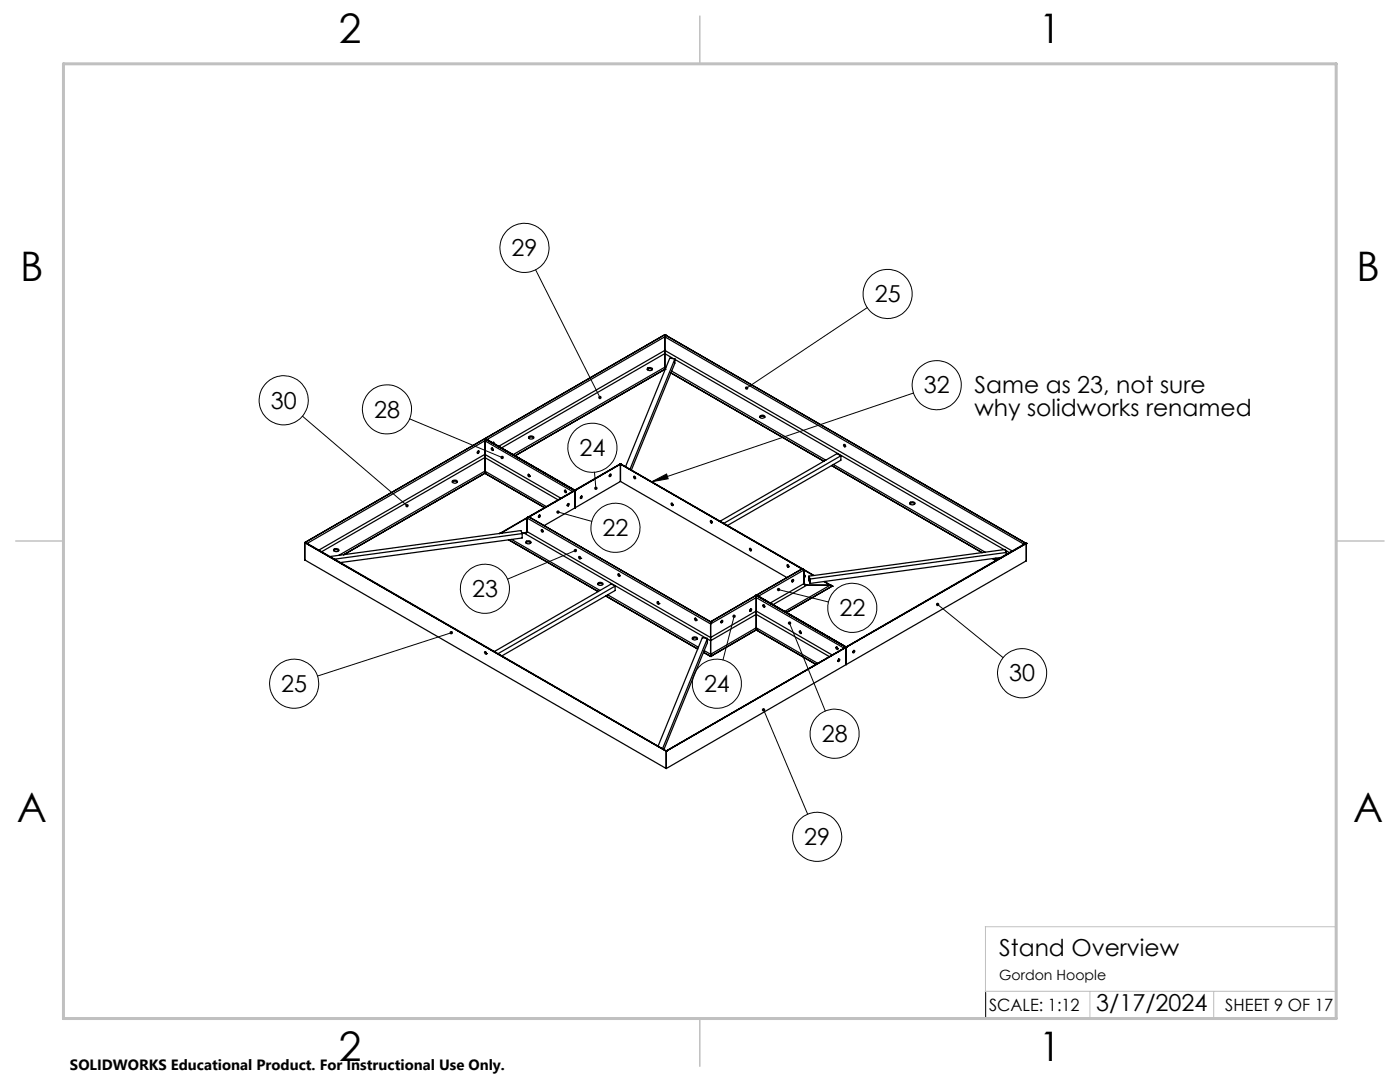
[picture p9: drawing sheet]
<svg xmlns="http://www.w3.org/2000/svg" width="279mm" height="216mm" viewBox="0 0 279 216" stroke-linecap="round" stroke-linejoin="round" font-family="sans-serif">
<g fill="none" stroke="#000" stroke-width=".25">
<path d="M129.2 73.8a.68 .68 0 0 1 1 0M129.3 73.4l.3-.1a.34 .34 0 0 1 .5 .1 .34 .34 0 0 1 0 .5h-.4a.34 .34 0 0 1-.5 0 .34 .34 0 0 1 .1-.5zM132.7 66.8v.4M132.7 66.8h.1M132.7 69.9v.7M132.7 73.3v.4M132.7 73.7h.1M132.7 66.8l72.1 41.6M132.7 67.2v2.7M132.7 70.6v2.7M132.7 66.8l-35.9 20.7M132.7 73.7l-29.9 17.2"/>
<path d="M132.7 67.2l71.7 41.4M132.7 69.9l69.3 40.1M132.7 73.3l.2 .1M132.7 70.6l1.7 1M132.7 67.2l-35.5 20.5M132.7 69.9l-33.1 19.1M132.7 70.6l-32.6 18.8M132.7 73.3l-30.3 17.4M133.9 74.4l30.5 17.6M134.1 74l30.7 17.8M134.7 71.6l-1-.1-8.9 21.6M134.7 71.6l-9 22"/>
<path d="M134.7 71.6v.9l-8.7 21.3M134.7 71.7l65.7 38M90.2 96l.3-.2a.45 .45 0 0 1 .5 0 .45 .45 0 0 1 .2 .5l-.4 .1a.41 .41 0 0 1-.6-.4zM90.3 96.2l.3-.2 .7 .2M95.3 90.1l.2-.1a.24 .24 0 0 1 .1 .3 .24 .24 0 0 1-.4 .1zM95.5 90l-.3 .3M96.8 87.5v.4M96.8 87.5h.1M96.8 90.7v.6M96.8 94v.4M96.8 94.4h.1M96.8 87.5l.2 .1"/>
<path d="M96.8 87.5l17.9 10.4M96.8 94.4l11.9 6.9M96.8 87.5l-36 20.8M96.8 87.9v2.8M96.8 91.3v2.7M96.8 94.4l-28.2 16.3M96.8 91.3l14.6 8.4M96.8 87.9l-35.5 20.5M96.8 90.7l-33.2 19.1M96.8 94l-29.2 16.8M96.8 91.3l-32.6 18.8M96.8 87.9l17.5 10.2"/>
<path d="M96.8 90.7l15.1 8.7M96.8 94l12.2 7.1M97 87.6l17.7 10.2M98.1 89.4l.2 .1a.21 .21 0 0 1 .2 .2 .21 .21 0 0 1-.2 .2l-.3-.3zM98.2 89.4l.2 .4M98.4 88.3l.1-.1 .1 .3M98.4 89.8h.1M98.5 88.3l-.1 .1M105.5 94.7l.2 .3M105.5 87.4l.5-.2 .5 .2M105.6 87.1l.4-.1a.34 .34 0 0 1 .4 .1 .34 .34 0 0 1 0 .4l-.1 .1a.45 .45 0 0 1-.5 0 .45 .45 0 0 1-.2-.5zM105.7 95h.1"/>
<path d="M112.7 97.9a.26 .26 0 0 1 .3 .1 .26 .26 0 0 1-.1 .3l-.2-.1zM112.8 97.8l.2 .4M113 98.2h.1M114.4 98l-14.7 8.5 .3-.1M114.7 97.9l-.3 .1M114.7 97.9h.1M114.7 97.8v.1M114.7 97.9l-9.1 5.3M114.7 97.9v3.5M115.9 99.1l.2-.1 .1 .1a.24 .24 0 0 1-.1 .3 .24 .24 0 0 1-.3 0zM116 99l-.2 .3M121.7 94.7l.2-.1a.24 .24 0 0 1 0 .3 .24 .24 0 0 1-.3 0z"/>
<path d="M121.8 94.6l-.2 .4M123.8 92.5v.1M123.8 92.6h.1M123.8 92.5l-9.1 5.3M123.8 92.5l38.7 22.3M123.8 92.6l36.3 20.9M123.8 92.6v3.5M123.8 96.1l33.3 19.2M123.8 92.6l-9.1 5.3M123.8 96.1l-9.1 5.3M126.5 95l.2 .1a.21 .21 0 0 1 .2 .2 .21 .21 0 0 1-.3 .2l-.1-.2zM126.6 95l.3 .4"/>
<path d="M151.6 83h.1a.54 .54 0 0 1 .6-.2 .54 .54 0 0 1 .3 .5l-.3 .1a.45 .45 0 0 1-.7-.4zM151.7 83.3l.3-.2 .6 .2M165.9 92.9l30.1 17.4M166.3 92.7l30.3 17.5M167.8 90.9l-23.3 13.5M167.8 90.9v.9l-22.6 13M167.8 90.9l-.8-.4-23.3 13.5M168.4 88.7h.2a.21 .21 0 0 1 .2 .3 .21 .21 0 0 1-.2 .1l-.3-.2zM168.6 88.7l.2 .3M60.8 108.3h.1M60.8 108.3h.3M60.8 108.3v3.4l72.2 41.7"/>
<path d="M60.8 108.3l72.2 41.6M61.1 108.3l71.9 41.5M66.6 109.9a.68 .68 0 0 1 1 0M66.6 109.6l.5-.1a.34 .34 0 0 1 .4 0 .34 .34 0 0 1 0 .5l-.4 .1a.36 .36 0 0 1-.4-.1 .36 .36 0 0 1-.1-.4zM100 106.4h.2M100 106.4h.1M101.5 107.7l17.9 10.3M102.1 107.6l17.7 10.2M104.2 106.4h.4M104.2 106.5v.9l-36.3 4.9M104.2 106.5l-37.5 5.1M104.2 106.5l-.2-.6-38.2 5.2"/>
<path d="M104.6 106.4l36.3 21M105 108.3l.3-.2 .6 .2M105 108.1l.2-.2a.45 .45 0 0 1 .5 0 .45 .45 0 0 1 .2 .5l-.4 .1a.36 .36 0 0 1-.4 0 .36 .36 0 0 1-.1-.4zM105.2 106.1l-.1 .2-.5 .1M105.2 103.4l36.6 21.1M105.2 106.1l36.6 21.1M105.2 103.4v2.7M105.2 106.1l-.6 .3M105.2 103.4l-5.2 3M105.6 103.2l-.4 .2M105.6 103.2h.1M105.6 103.2l36.2 20.9"/>
<path d="M107.5 102.9l.1-.1a.2 .2 0 0 1 .3 .1 .2 .2 0 0 1-.2 .3h-.2zM107.7 102.8l-.2 .4M108 105.7h.2a.25 .25 0 0 1 .2 .2 .25 .25 0 0 1-.2 .3zM108.2 105.7l.2 .3M113.2 100.8h.1M113.3 100.6l.1-.1a.21 .21 0 0 1 .1 .3 .21 .21 0 0 1-.3 0zM113.4 100.5l-.2 .4M114.7 101.4l-6.1 3.5M115.5 111.1h.2a.25 .25 0 0 1 .2 .2 .25 .25 0 0 1-.2 .2zM115.7 111.1l.2 .3M115.9 111.4h.1M119.3 116.6l.4-.2 .6 .2"/>
<path d="M119.3 116.3l.5-.1a.34 .34 0 0 1 .4 .1 .34 .34 0 0 1 0 .4l-.4 .1a.36 .36 0 0 1-.4 0 .36 .36 0 0 1-.1-.5zM120.9 118.9l18.3 10.6M121.2 118.7l18.2 10.5M122.8 116.9l-23.4 13.5M122.8 116.9l-.8-.4-23.3 13.5M122.8 116.9v.9l-22.6 13.1M123.3 114.5l.3 .1 .1 .3a.26 .26 0 0 1-.3 0 .26 .26 0 0 1-.1-.4zM123.5 114.5l.2 .4M134 100.4h.2a.21 .21 0 0 1 .2 .3 .21 .21 0 0 1-.3 .2l-.2-.2zM134.1 100.4l.2 .4M141.8 103.9h.2l.1 .4a.25 .25 0 0 1-.3 0 .25 .25 0 0 1 0-.4zM141.9 103.9l.2 .3"/>
<path d="M149.6 109.5h.2a.21 .21 0 0 1 .2 .2 .21 .21 0 0 1-.2 .2zM149.8 109.4l.2 .4M150.9 118.8v.4M150.9 118.8h.1M150.9 118.8l.3 .1M150.9 118.8l18 10.4M150.9 119.2v2.7M150.9 118.8l-9.1 5.3M150.9 119.2l-9.1 5.3M150.9 119.2l17.6 10.1M151.2 118.9l17.7 10.2M157.1 112.7a.24 .24 0 0 1 .3 .1 .24 .24 0 0 1-.1 .4z"/>
<path d="M157.2 112.7l.2 .4M158 115.8l.1 .1M158.1 115.7a.2 .2 0 0 1 .3 0 .2 .2 0 0 1-.1 .3l-.3 .1zM158.2 115.6l-.2 .4M160.1 113.5l.3 .2M160.1 113.5h.1M160.1 113.5l-9.2 5.3M160.4 116.5l.1 .2 .5 .1M160.4 114.7a.27 .27 0 0 1 .3 .3 .27 .27 0 0 1-.3 .2M160.4 114.9l.3 .2M160.4 113.7v2.8M160.4 113.7l-9 5.3"/>
<path d="M160.4 116.5l-6.7 3.8M160.4 113.7l1.9 1.1M160.4 116.5l.6 .3M161 116.8h4.7M161 116.8l-6.7 3.8M161.4 115l.3 .5M161.4 115v.8M161.4 115.8l.3 .6M161.5 115.8h.1M161.5 115.1l.1 .5v.6l-.1-.4M161.7 115.5v.9M164.4 116l1.3 .8"/>
<path d="M164.5 116l1.4 .8M165.7 116.8l.4 .2M165.7 116.8l-9.1 5.2M166.1 117h.1M166.1 117l-9.1 5.2M181.6 100.5a.66 .66 0 0 1 1 0M181.6 100.3l.3-.1a.36 .36 0 0 1 .5 0 .36 .36 0 0 1 .1 .4l-.1 .1a.45 .45 0 0 1-.6 0 .45 .45 0 0 1-.2-.4zM198.1 111.5l.7 .3M198.7 111.4l.4 .2M199.8 111.2l-38.1 5.2M200.6 109.8l.9 .5M200.8 110.2l-.2-.6-39.2 5.4"/>
<path d="M200.8 110.2l-39.1 5.3M200.8 110.2v.4M204.8 108.4h.1M204.8 108.4l-.3 .1-71.5 41.4M204.8 108.4l-35.9 20.8M204.8 108.4v3.5l-35.9 20.7M96.7 130.1a.25 .25 0 0 1 .3 .1 .25 .25 0 0 1-.1 .3zM96.9 130.1l.2 .3M97.1 130.4h.1M131.2 120.1l.2 .1a.22 .22 0 0 1 .1 .2 .22 .22 0 0 1-.1 .2l-.2-.2zM131.3 120.1l.2 .3M131.5 120.4h.1"/>
<path d="M138.1 127.3l.1-.1a.51 .51 0 0 1 .6-.1 .51 .51 0 0 1 .3 .5l-.3 .1a.45 .45 0 0 1-.7-.4zM138.2 127.5l.3-.2 .7 .2M138.6 123.4h.3l.1 .4a.29 .29 0 0 1-.3-.1 .29 .29 0 0 1-.1-.3zM138.8 123.4l.2 .3M139 123.7h.1M140.4 130.2l1.4 .8M140.5 129.8l1.3 .8M141.2 127.4l-9 22M141.2 127.4l-1-.2-8.9 21.7M141.2 127.4v.8l-8.7 21.3M141.2 127.5l.6 .3M141.8 130.6v.4"/>
<path d="M141.8 131h.1M141.8 124.1v.4M141.8 124.1h.1M141.8 127.2v.6M141.8 124.5v2.7M141.8 127.8v2.8M144 123.8h.1a.23 .23 0 0 1 .1 .3 .23 .23 0 0 1-.3 0zM144.1 123.8l-.2 .4M149.6 121.7l.2-.2 .2 .2a.23 .23 0 0 1-.1 .3 .23 .23 0 0 1-.3-.1zM149.8 121.5l-.2 .4M150.9 121.9v.7M150.9 125.3v.4"/>
<path d="M150.9 125.7h.1M150.9 122.6v2.7M150.9 125.7l11.9 6.9M150.9 125.3l-9.1 5.3M150.9 125.7l-9.1 5.3M150.9 122.6l-9.1 5.2M150.9 121.9l-9.1 5.3M150.9 121.9l15.2 8.8M150.9 122.6l14.6 8.4M150.9 125.3l12.3 7.1M152.3 120.7l.2 .1a.22 .22 0 0 1 .1 .2 .22 .22 0 0 1-.2 .2l-.2-.3zM152.4 120.7l.2 .3"/>
<path d="M159.5 126a.28 .28 0 0 1 .4 .1 .28 .28 0 0 1-.1 .3zM159.7 125.9l.2 .4M166.9 129.1l.2 .1 .1 .3a.26 .26 0 0 1-.3 0 .26 .26 0 0 1 0-.4zM167 129.1l.2 .4M167.4 131.5l.2 .2a.25 .25 0 0 1-.1 .2 .25 .25 0 0 1-.3 0zM167.4 131.5l-.2 .4M168.9 129.2h.1M168.9 129.2l-35.9 20.6M168.9 129.1v.1M168.9 132.6l-35.9 20.8M168.9 129.2v3.4M170.3 129.9l.1-.1a.23 .23 0 0 1 .1 .3 .23 .23 0 0 1-.3 .1z"/>
<path d="M170.4 129.8l-.2 .4M133 149.9h.1M133 149.8v.1M133 149.9v3.5"/>
<circle cx="105.6" cy="94.9" r=".22"/>
</g>
<g fill="none" stroke="#000" stroke-width=".2">
<path d="M106.9 53.8l12.8 25.5M173.1 61.4l-24.1 16M182.3 78.4l-52.2 17.7M60.4 83l20.8 17.9M81.7 83.6l18.5 7.7M118.6 94.2l.3 3.2M130.1 96.1l2.9-1.5 .3 .9zM111.4 102.2l6.7 1.8M114.8 109.9l-13.5 5.7M155.4 117.7l9.9 2.4M90.1 126.3l-26.7 8.6M146.5 123l-2.2 8.7"/>
<path d="M157.6 124.3l7.1 17.6M187.1 120.6l13.1 10.6M152.4 141.6l8.8 20.9M196.7 198v5.4"/>
<circle cx="104.7" cy="49.5" r="4.9"/>
<circle cx="177.2" cy="58.7" r="4.9"/>
<circle cx="56.6" cy="79.9" r="4.9"/>
<circle cx="186.9" cy="76.8" r="4.9"/>
<circle cx="77.2" cy="81.7" r="4.9"/>
<circle cx="118.2" cy="89.3" r="4.9"/>
<circle cx="96.8" cy="117.5" r="4.9"/>
<circle cx="122.8" cy="105.3" r="4.9"/>
<circle cx="58.7" cy="136.4" r="4.9"/>
<circle cx="143.1" cy="136.4" r="4.9"/>
<circle cx="170.1" cy="121.3" r="4.9"/>
<circle cx="204" cy="134.3" r="4.9"/>
<circle cx="166.6" cy="146.4" r="4.9"/>
<circle cx="163.1" cy="167" r="4.9"/>
</g>
<path d="M266.7 153.3v49.9h-240M196.6 184.9h70.1M196.6 197.8h70.1M196.7 184.9v12.9M217.5 197.8v5.4M242.2 197.8v5.4" fill="none" stroke="#c0c0c0" stroke-width=".2"/>
<path d="M139.7 3.2v9.5M3.1 107.9h9.6M266.7 107.9h9.5M139.7 203.2v9.6" fill="none" stroke="#c0c0c0" stroke-width=".3"/>
<path d="M12.7 12.7h254v190.5h-254z" fill="none" stroke="#c0c0c0" stroke-width=".6"/>
<path d="M119.5 79a.35 .35 0 0 0-.1 .5 .35 .35 0 0 0 .5 .1l-.2-.3 .2 .3 .1-.1a.36 .36 0 0 0 0-.4 .36 .36 0 0 0-.5-.1zM152.2 141.4a.34 .34 0 0 0 0 .5 .34 .34 0 0 0 .5-.2 .34 .34 0 0 0-.4-.4l.1 .3zM148.8 77.2l-.1 .2v.2l.3-.2-.3 .2a.34 .34 0 0 0 .5 .1 .34 .34 0 0 0 .1-.5 .34 .34 0 0 0-.5 0zM89.9 125.9a.35 .35 0 0 0-.2 .5 .35 .35 0 0 0 .5 .2 .35 .35 0 0 0 .2-.4l-.3 .1 .3-.1-.1-.2zM81 100.6a.34 .34 0 0 0 0 .5 .34 .34 0 0 0 .5 0l-.3-.2 .3 .2a.34 .34 0 0 0 0-.5 .34 .34 0 0 0-.5 0zM186.9 120.3l.2 .3-.2-.2a.33 .33 0 0 0 .1 .5 .33 .33 0 0 0 .5-.3 .33 .33 0 0 0-.5-.3zM114.6 109.6a.34 .34 0 0 0 .2 .6 .34 .34 0 0 0 .3-.5l-.3 .2 .3-.3-.3-.1zM118.6 97.2a.33 .33 0 0 0 0 .4 .33 .33 0 0 0 .4 .2l-.1-.4 .1 .4a.34 .34 0 0 0 .2-.5 .34 .34 0 0 0-.6-.1zM155.1 117.4l-.1 .1 .4 .2-.4-.2a.34 .34 0 0 0 .4 .5 .34 .34 0 0 0 .3-.5 .34 .34 0 0 0-.6-.1zM146.3 122.7a.34 .34 0 0 0 0 .5 .34 .34 0 0 0 .5-.1 .34 .34 0 0 0-.2-.5l-.1 .4 .1-.4zM157.3 124.1a.35 .35 0 0 0 .2 .6 .35 .35 0 0 0 .4-.4 .35 .35 0 0 0-.5-.3l.2 .3-.2-.3zM100 91a.34 .34 0 0 0 0 .5 .34 .34 0 0 0 .5-.1l-.3-.1 .3 .1a.35 .35 0 0 0-.1-.4 .35 .35 0 0 0-.4 0zM130.1 96.1l2.9-1.5 .3 .9zM111.2 101.9l-.2 .2 .4 .1-.4-.1a.34 .34 0 0 0 .3 .4 .34 .34 0 0 0 .4-.4 .34 .34 0 0 0-.5-.2z" fill="#000"/>
<g font-size="8.1">
<text x="67.6" y="8.5">2</text>
<text x="207.3" y="8.5">1</text>
<text x="4" y="56.2">B</text>
<text x="270.7" y="56.2">B</text>
<text x="3.3" y="164.1">A</text>
<text x="270" y="164.1">A</text>
<text x="67.6" y="211.7">2</text>
<text x="207.3" y="211.7">1</text>
</g>
<g font-size="4.7">
<text x="102.1" y="51.1">29</text>
<text x="174.6" y="60.3">25</text>
<text x="54" y="81.5">30</text>
<text x="74.7" y="83.3">28</text>
<text x="184.4" y="78.5">32</text>
<text x="194.5" y="78.5">Same as 23, not sure</text>
<text x="194.5" y="83">why solidworks renamed</text>
<text x="115.7" y="91">24</text>
<text x="120.3" y="107">22</text>
<text x="94.2" y="119.1">23</text>
<text x="167.5" y="122.9">22</text>
<text x="201.4" y="136">30</text>
<text x="56.1" y="138.1">25</text>
<text x="140.5" y="138.1">24</text>
<text x="164" y="148">28</text>
<text x="160.5" y="168.6">29</text>
<text x="199.4" y="190.7">Stand Overview</text>
<text x="218.8" y="201.7">3/17/2024</text>
</g>
<g font-size="3.4">
<text x="197.4" y="201.7">SCALE: 1:12</text>
<text x="244.5" y="201.7">SHEET 9 OF 17</text>
</g>
<text font-size="3" x="14" y="213.5">SOLIDWORKS Educational Product. For Instructional Use Only.</text>
<text font-size="2.8" x="199.4" y="195.5">Gordon Hoople</text>
</svg>
